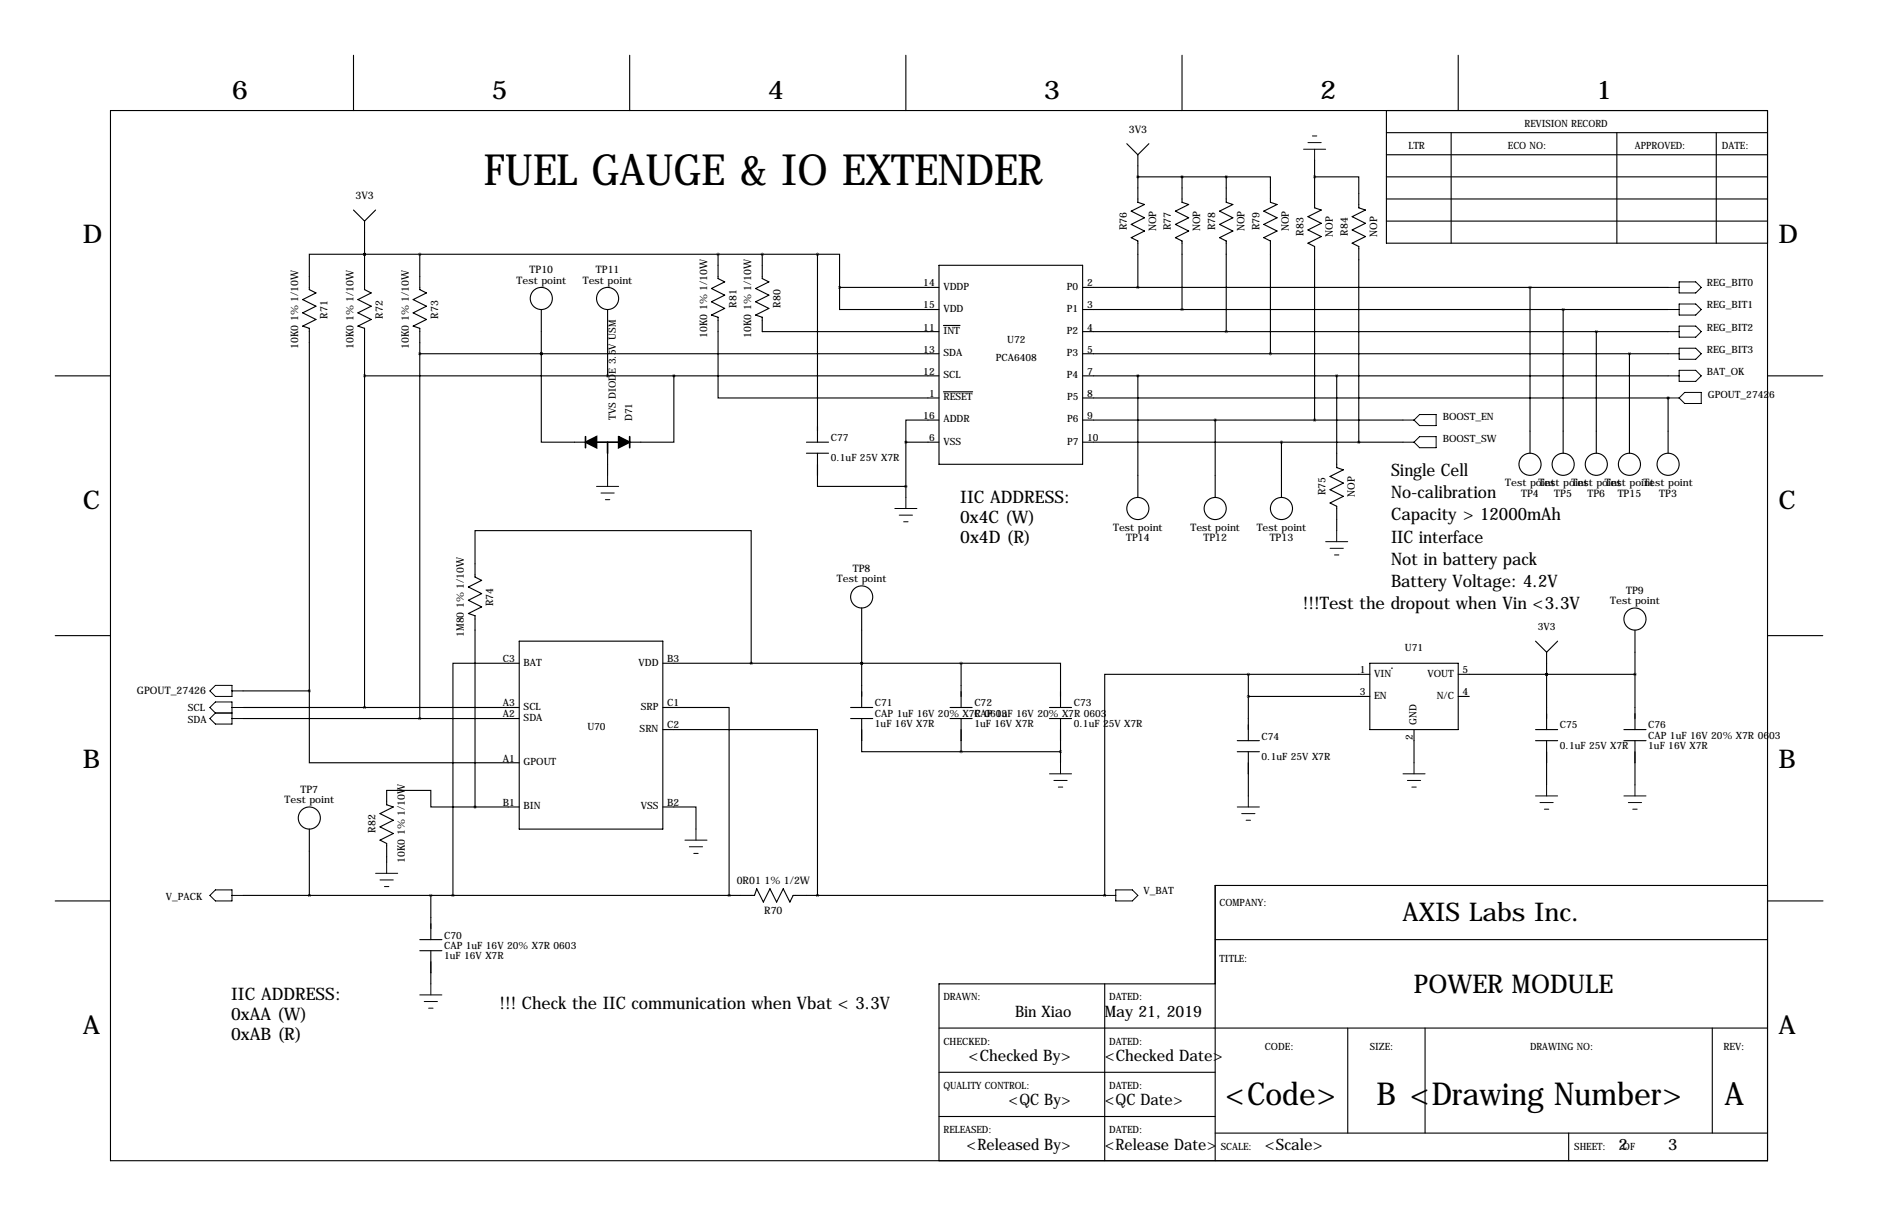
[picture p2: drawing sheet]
<svg xmlns="http://www.w3.org/2000/svg" width="432mm" height="279mm" viewBox="0 0 432 279" stroke-linecap="round" stroke-linejoin="round" font-family="sans-serif">
<g fill="none" stroke="#000" stroke-width=".25">
<path d="M81.3 12.7v12.7M144.8 12.7v12.7M208.3 12.7v12.7M271.8 12.7v12.7M335.3 12.7v12.7M25.4 25.4h381v241.3h-381zM259.1 33l2.5 2.6M261.6 35.6v10.9l1.5 .5-3 1.5 3 1.5-3 1.6 3 1.5-3 1.5 1.5 .8v10.6M264.2 33l-2.6 2.6M302.3 36.8v11l1.5 .5-3.1 1.5 3.1 1.5-3.1 1.5 3.1 1.6-3.1 1.5 1.6 .7v39.9M318.8 30.5h87.6M318.8 35.6h87.6"/>
<path d="M318.8 25.4v30.5h87.6M333.7 30.5v25.4M371.8 30.5v25.4M394.6 30.5v25.4M81.3 48.3l2.5 2.5M83.8 58.4h-12.7v8.1l1.5 .8-3 1.5 3 1.6-3 1.5 3 1.5-3 1.5 1.5 .5v83.4M83.8 58.4h.1M83.8 50.8v15.7l1.5 .8-3 1.5 3 1.6-3 1.5 3 1.5-3 1.5 1.5 .5v87.2M83.8 58.4h104.2M86.4 48.3l-2.6 2.5M96.5 58.4v8.1l1.5 .8-3 1.5 3 1.6-3 1.5 3 1.5-3 1.5 1.5 .5v89.7M165.1 58.4v5.6l1.5 .8-3 1.5 3 1.5-3 1.5 3 1.6-3 1.5 1.5 .5v18.5h50.8"/>
<path d="M175.3 58.4v5.6l1.5 .8-3.1 1.5 3.1 1.5-3.1 1.5 3.1 1.6-3.1 1.5 1.6 .5v3.3h40.6M188 58.4h5v7.6M188 58.4v43.2M261.6 40.6h20.3M271.8 40.6v5.9l1.5 .5-3 1.5 3 1.5-3 1.6 3 1.5-3 1.5 1.5 .8v15.7M281.9 40.6h10.2v5.9l1.5 .5-3 1.5 3 1.5-3 1.6 3 1.5-3 1.5 1.5 .8v25.9M281.9 40.6v5.9l1.6 .5-3.1 1.5 3.1 1.5-3.1 1.6 3.1 1.5-3.1 1.5 1.5 .8v20.8M302.3 40.6h10.1v7.2l1.5 .5-3 1.5 3 1.5-3 1.5 3 1.6-3 1.5 1.5 .7v45M318.8 45.7h87.6M318.8 50.8h87.6M318.8 40.6h87.6M124.5 71.1v10.2"/>
<path d="M139.7 71.1v15.3M193 66v5.1h22.9M193 66h22.9M215.9 61h33v45.7h-33zM216.9 74.8h3.8M248.9 66h134.6M248.9 71.1h134.6M248.9 76.2h134.6M351.8 66v38.1M359.4 71.1v33M367 76.2v27.9M12.7 86.4h12.7"/>
<path d="M83.8 86.4h132.1M96.5 81.3h119.4M124.5 81.3v20.3h10.1M124.5 81.3h.1M154.9 86.4v15.2h-10.1M215.9 96.5h-7.6v5.1M216.9 90h6.7M248.9 86.4h134.6M248.9 91.4h134.6M248.9 81.3h134.6M248.9 96.5h73.7M261.6 86.4v27.9"/>
<path d="M279.4 96.5v17.8M307.3 86.4v21l1.6 .5-3.1 1.6 3.1 1.5-3.1 1.5 3.1 1.5-3.1 1.6 1.5 .7v5.6M374.6 81.3v22.8M383.5 91.4h.1M383.5 91.4v12.7M406.4 86.4h12.7M139.7 104.1v5.1M185.4 101.6h5.1M185.4 104.1h5.1M188 104.1v7.7h20.3M208.3 101.6v12.7M208.3 101.6h7.6"/>
<path d="M248.9 101.6h73.7M294.6 101.6v12.7M198.1 139.7v22.9M12.7 146h12.7M55.9 158.8h15.2M71.1 158.8v16.5h48.3M119.4 152.4h-15.3v53.3M119.4 147.3h33v43.2h-33zM152.4 152.4h68.6M172.7 152.4v-30.5h-63.5v10.7l1.5 .7-3 1.6 3 1.5-3 1.5 3 1.5-3 1.6 1.5 .5v43.9M198.1 152.4h.1M221 152.4h22.8v10.2"/>
<path d="M221 152.4v10.2M287 154.9h-33v50.8M287 154.9v15.3M287 154.9h28M315 152.4h20.3v15.2h-20.3zM319.9 153.5h.1M335.3 154.9h40.6M353.1 147.3l2.5 2.6M355.6 154.9h.1M355.6 149.9v17.7M358.1 147.3l-2.5 2.6M375.9 144.8v22.8"/>
<path d="M406.4 146h12.7M55.9 165.1h63.5M55.9 162.6h63.5M152.4 162.6h15.2v43.1M152.4 167.6h35.6v38.1M195.6 165.1h5.1M195.6 162.6h5.1M198.1 165.1v7.6h22.9M218.4 165.1h5.1M218.4 162.6h5.1M221 165.1v7.6M221 172.7h22.8"/>
<path d="M241.3 165.1h5.1M241.3 162.6h5.1M243.8 165.1v10.2M284.5 170.2h5.1M284.5 172.7h5.1M287 172.7v10.2M287 160h28M325.1 167.6v7.7M335.3 160h2.5M353.1 167.6h5M353.1 170.2h5M355.6 170.2v10.1"/>
<path d="M373.4 167.6h5.1M373.4 170.2h5.1M375.9 170.2v10.1M71.1 190.5v15.2M109.2 185.4h-10.1v-3.8h-10.2v3.3l1.5 .5-3 1.5 3 1.6-3 1.5 3 1.5-3 1.5 1.5 .8v4.3M109.2 185.4h10.2M152.4 185.4h7.6v5.1M12.7 207h12.7M55.9 205.7h117.6l.5-1.5 1.5 3.1 1.5-3.1 1.6 3.1 1.5-3.1 1.5 3.1 .8-1.6h71.6M96.5 215.9h5.1M96.5 218.4h5.1M99.1 205.7v10.2"/>
<path d="M99.1 218.4v7.7M254 205.7h.1M279.4 215.9h127M406.4 203.5h-127v63.2M406.5 207h12.7M215.9 236.2h190.5M254 226.1v40.6M279.4 226.1h-63.5v40.6M309.9 236.2v24.1M327.7 236.2v24.1M393.7 236.2v24.1M215.9 246.4h63.5"/>
<path d="M215.9 256.5h63.5M279.4 260.3h127M360.7 260.3v6.4"/>
<circle cx="124.5" cy="68.6" r="2.54"/>
<circle cx="139.7" cy="68.6" r="2.54"/>
<circle cx="261.6" cy="116.8" r="2.54"/>
<circle cx="279.4" cy="116.8" r="2.54"/>
<circle cx="294.6" cy="116.8" r="2.54"/>
<circle cx="351.8" cy="106.7" r="2.54"/>
<circle cx="359.4" cy="106.7" r="2.54"/>
<circle cx="367" cy="106.7" r="2.54"/>
<circle cx="374.7" cy="106.7" r="2.54"/>
<circle cx="383.5" cy="106.7" r="2.54"/>
<circle cx="198.1" cy="137.2" r="2.54"/>
<circle cx="375.9" cy="142.2" r="2.54"/>
<circle cx="71.1" cy="188" r="2.54"/>
</g>
<path d="M134.6 101.6l2.6-1.3v2.6zM142.2 100.3l2.6 1.3-2.6 1.3z" fill="#000" stroke="#000" stroke-width=".38"/>
<path d="M134.6 100.3v2.6M137.2 101.6h5M139.7 101.6v2.5M144.8 100.3v2.6" fill="none" stroke="#000" stroke-width=".38"/>
<g fill="none" stroke="#000" stroke-width=".23">
<path d="M299.7 34.3h5.1M300.7 32.8h3.1M301.8 31.2h1M302.3 34.3v2.5M383.5 66h2.6M383.5 71.1h2.6M383.5 76.2h2.6M386.1 64.8h3.8l1.3 1.2-1.3 1.3h-3.8zM386.1 69.8h3.8l1.3 1.3-1.3 1.3h-3.8zM386.1 74.9h3.8l1.3 1.3-1.3 1.3h-3.8zM322.6 96.5h2.5M325.1 96.5l1.3-1.3h3.8v2.6h-3.8z"/>
<path d="M383.5 81.3h2.6M383.5 86.4h2.6M383.5 91.4h2.6M386.1 80h3.8l1.3 1.3-1.3 1.2h-3.8zM386.1 85.1h3.8l1.3 1.3-1.3 1.2h-3.8zM387.3 90.2h3.9v2.5h-3.9l-1.2-1.3zM137.2 111.8h5M138.2 113.3h3M139.2 114.8h1M139.7 109.2v2.6M205.7 116.8h5.1M206.8 118.4h3"/>
<path d="M207.8 119.9h1M208.3 114.3v2.5M322.6 101.6h2.5M325.1 101.6l1.3-1.3h3.8v2.6h-3.8zM304.8 124.5h5.1M305.8 126h3.1M306.8 127.5h1M307.3 121.9v2.6M49.5 157.5h3.8v2.5h-3.8l-1.2-1.2zM53.3 158.8h2.6M48.3 162.6l1.2-1.3h3.8v5.1h-3.8l-1.2-1.3 1.2-1.3zM49.5 163.8h3.8"/>
<path d="M53.3 162.6h2.6M53.3 165.1h2.6M241.3 177.8h5.1M242.3 179.3h3.1M243.8 175.3v2.5M322.6 177.8h5.1M323.6 179.3h3M325.1 175.3v2.5M88.9 198.1v2.6M157.5 193h5.1M158.5 194.6h3M159.5 196.1h1"/>
<path d="M160 190.5v2.5M243.3 180.8h1M284.5 185.4h5.1M285.5 186.9h3M286.5 188.5h1M287 182.9v2.5M324.6 180.8h1M353.1 182.9h5M354.1 184.4h3M355.1 185.9h1M355.6 180.3v2.6M373.4 182.9h5.1"/>
<path d="M374.4 184.4h3M375.4 185.9h1M375.9 180.3v2.6M49.5 204.5h3.8v2.5h-3.8l-1.2-1.3zM53.3 205.7h2.6M86.4 200.7h5M87.4 202.2h3M88.4 203.7h1M254 205.7h2.5M256.5 204.5h3.8l1.3 1.2-1.3 1.3h-3.8zM96.5 228.6h5.1M97.5 230.1h3.1"/>
<path d="M98.6 231.6h1M99.1 226.1v2.5"/>
</g>
<path d="M243.8 172.7a.05 .05 0 0 0 .1 0 .05 .05 0 0 0-.1 0zM187.9 205.7a.05 .05 0 0 0 .1 0 .05 .05 0 0 0-.1 0zM167.6 205.7a.05 .05 0 0 0 .1 0 .05 .05 0 0 0-.1 0zM104.1 205.7a.05 .05 0 0 0 .1 0 .05 .05 0 0 0-.1 0zM99 205.7a.05 .05 0 0 0 .1 0 .05 .05 0 0 0-.1 0zM281.9 40.6a.05 .05 0 0 0 .1 0 .05 .05 0 0 0-.1 0zM154.9 86.4a.05 .05 0 0 0 .1 0 .05 .05 0 0 0-.1 0zM124.4 81.3a.05 .05 0 0 0 .1 0 .05 .05 0 0 0-.1 0zM281.9 76.2a.05 .05 0 0 0 .1 0 .05 .05 0 0 0-.1 0zM124.4 81.3a.05 .05 0 0 0 .1 0 .05 .05 0 0 0-.1 0zM294.6 101.6a.05 .05 0 0 0 .1 0 .05 .05 0 0 0-.1 0zM302.2 96.5a.05 .05 0 0 0 .1 0 .05 .05 0 0 0-.1 0zM302.2 40.6a.05 .05 0 0 0 .1 0 .05 .05 0 0 0-.1 0zM307.3 86.4a.05 .05 0 0 0 .1 0 .05 .05 0 0 0-.1 0zM175.2 58.4a.05 .05 0 0 0 .1 0 .05 .05 0 0 0-.1 0zM187.9 58.4a.05 .05 0 0 0 .1 0 .05 .05 0 0 0-.1 0zM193 66a.05 .05 0 0 0 .1 0 .05 .05 0 0 0-.1 0zM383.5 91.4a.05 .05 0 0 0 .1 0 .05 .05 0 0 0-.1 0zM367 76.2a.05 .05 0 0 0 .1 0 .05 .05 0 0 0-.1 0zM374.6 81.3a.05 .05 0 0 0 .1 0 .05 .05 0 0 0-.1 0z" fill="#000" stroke="#000" stroke-width=".63"/>
<text font-size="9.9" x="111.3" y="42.4">FUEL GAUGE &amp; IO EXTENDER</text>
<g font-size="7.3">
<text x="281.7" y="254">&lt;Code&gt;</text>
<text x="316.5" y="254">B &lt;Drawing Number&gt;</text>
<text x="396.5" y="254">A</text>
</g>
<g font-size="5.9">
<text x="53.3" y="22.9">6</text>
<text x="113" y="22.9">5</text>
<text x="176.5" y="22.9">4</text>
<text x="240" y="22.9">3</text>
<text x="303.5" y="22.9">2</text>
<text x="367" y="22.9">1</text>
<text x="19" y="55.9">D</text>
<text x="408.9" y="55.9">D</text>
<text x="19" y="116.8">C</text>
<text x="408.9" y="116.8">C</text>
<text x="19" y="176.5">B</text>
<text x="408.9" y="176.5">B</text>
<text x="322.5" y="211.6">AXIS Labs Inc.</text>
<text x="325.1" y="228.1">POWER MODULE</text>
<text x="19" y="237.5">A</text>
<text x="408.9" y="237.5">A</text>
</g>
<g font-size="4">
<text x="319.8" y="109.4">Single Cell</text>
<text x="220.8" y="115.5">IIC ADDRESS:</text>
<text x="319.8" y="114.5">No-calibration</text>
<text x="319.8" y="119.6">Capacity &gt; 12000mAh</text>
<text x="220.8" y="120.1">0x4C (W)</text>
<text x="220.8" y="124.7">0x4D (R)</text>
<text x="319.8" y="124.7">IIC interface</text>
<text x="319.8" y="129.7">Not in battery pack</text>
<text x="319.8" y="134.8">Battery Voltage: 4.2V</text>
<text x="299.5" y="139.9">!!!Test the dropout when Vin &lt;3.3V</text>
<text x="53.1" y="229.8">IIC ADDRESS:</text>
<text x="114.9" y="231.9">!!! Check the IIC communication when Vbat &lt; 3.3V</text>
<text x="53.1" y="234.4">0xAA (W)</text>
<text x="53.1" y="239">0xAB (R)</text>
</g>
<g font-size="3.6">
<text x="233.4" y="233.7">Bin Xiao</text>
<text x="254" y="233.7">May 21, 2019</text>
<text x="222.7" y="243.8">&lt;Checked By&gt;</text>
<text x="254" y="243.8">&lt;Checked Date&gt;</text>
<text x="231.9" y="254">&lt;QC By&gt;</text>
<text x="254" y="254">&lt;QC Date&gt;</text>
<text x="222.2" y="264.2">&lt;Released By&gt;</text>
<text x="254" y="264.2">&lt;Release Date&gt;</text>
<text x="290.8" y="264.2">&lt;Scale&gt;</text>
<text x="372.1" y="264.2">2</text>
<text x="383.5" y="264.2">3</text>
</g>
<g font-size="2.4">
<text x="259.5" y="30.5">3V3</text>
<text x="81.7" y="45.7">3V3</text>
<text x="259.1" y="52.9" transform="rotate(-90 259.1 52.9)">R76</text>
<text x="265.8" y="53.2" transform="rotate(-90 265.8 53.2)">NOP</text>
<text x="269.2" y="52.9" transform="rotate(-90 269.2 52.9)">R77</text>
<text x="276" y="53.2" transform="rotate(-90 276 53.2)">NOP</text>
<text x="279.4" y="52.9" transform="rotate(-90 279.4 52.9)">R78</text>
<text x="286.1" y="53.2" transform="rotate(-90 286.1 53.2)">NOP</text>
<text x="289.6" y="52.9" transform="rotate(-90 289.6 52.9)">R79</text>
<text x="296.3" y="53.2" transform="rotate(-90 296.3 53.2)">NOP</text>
<text x="299.7" y="54.2" transform="rotate(-90 299.7 54.2)">R83</text>
<text x="306.5" y="54.4" transform="rotate(-90 306.5 54.4)">NOP</text>
<text x="309.9" y="54.2" transform="rotate(-90 309.9 54.2)">R84</text>
<text x="316.6" y="54.4" transform="rotate(-90 316.6 54.4)">NOP</text>
<text x="118.8" y="65.2">Test point</text>
<text x="121.8" y="62.7">TP10</text>
<text x="134" y="65.2">Test point</text>
<text x="137" y="62.7">TP11</text>
<text x="169.3" y="70.7" transform="rotate(-90 169.3 70.7)">R81</text>
<text x="179.5" y="70.7" transform="rotate(-90 179.5 70.7)">R80</text>
<text x="75.3" y="73.2" transform="rotate(-90 75.3 73.2)">R71</text>
<text x="88" y="73.2" transform="rotate(-90 88 73.2)">R72</text>
<text x="100.7" y="73.2" transform="rotate(-90 100.7 73.2)">R73</text>
<text x="162.6" y="77.7" transform="rotate(-90 162.6 77.7)">10K0 1% 1/10W</text>
<text x="172.7" y="77.7" transform="rotate(-90 172.7 77.7)">10K0 1% 1/10W</text>
<text x="68.6" y="80.2" transform="rotate(-90 68.6 80.2)">10K0 1% 1/10W</text>
<text x="81.3" y="80.2" transform="rotate(-90 81.3 80.2)">10K0 1% 1/10W</text>
<text x="94" y="80.2" transform="rotate(-90 94 80.2)">10K0 1% 1/10W</text>
<text x="304.8" y="113.8" transform="rotate(-90 304.8 113.8)">R75</text>
<text x="346.1" y="111.8">Test point</text>
<text x="353.7" y="111.8">Test point</text>
<text x="361.3" y="111.8">Test point</text>
<text x="369" y="111.8">Test point</text>
<text x="377.9" y="111.8">Test point</text>
<text x="311.5" y="114.1" transform="rotate(-90 311.5 114.1)">NOP</text>
<text x="349.8" y="114.2">TP4</text>
<text x="357.4" y="114.2">TP5</text>
<text x="365" y="114.2">TP6</text>
<text x="372" y="114.2">TP15</text>
<text x="381.5" y="114.2">TP3</text>
<text x="255.9" y="121.9">Test point</text>
<text x="258.9" y="124.3">TP14</text>
<text x="273.7" y="121.9">Test point</text>
<text x="276.7" y="124.3">TP12</text>
<text x="289" y="121.9">Test point</text>
<text x="291.9" y="124.3">TP13</text>
<text x="196.1" y="131.3">TP8</text>
<text x="192.4" y="133.7">Test point</text>
<text x="373.9" y="136.4">TP9</text>
<text x="113.4" y="139.2" transform="rotate(-90 113.4 139.2)">R74</text>
<text x="370.2" y="138.8">Test point</text>
<text x="106.7" y="146.4" transform="rotate(-90 106.7 146.4)">1M80 1% 1/10W</text>
<text x="31.5" y="159.5">GPOUT_27426</text>
<text x="65.4" y="184.5">Test point</text>
<text x="69.1" y="182.1">TP7</text>
<text x="86.4" y="191.3" transform="rotate(-90 86.4 191.3)">R82</text>
<text x="93.1" y="198.3" transform="rotate(-90 93.1 198.3)">10K0 1% 1/10W</text>
<text x="169.4" y="203.2">0R01 1% 1/2W</text>
<text x="175.7" y="209.9">R70</text>
</g>
<g font-size="2.3">
<text x="350.5" y="29.2">REVISION RECORD</text>
<text x="323.8" y="34.3">LTR</text>
<text x="346.7" y="34.3">ECO NO:</text>
<text x="375.9" y="34.3">APPROVED:</text>
<text x="395.9" y="34.3">DATE:</text>
<text x="212.3" y="65.8">14</text>
<text x="249.9" y="65.8">2</text>
<text x="392.4" y="65.8">REG_BIT0</text>
<text x="212.3" y="70.9">15</text>
<text x="216.9" y="66.6">VDDP</text>
<text x="216.9" y="71.7">VDD</text>
<text x="245.3" y="66.6">P0</text>
<text x="245.3" y="71.7">P1</text>
<text x="249.9" y="70.9">3</text>
<text x="392.4" y="70.9">REG_BIT1</text>
<text x="212.3" y="75.9">11</text>
<text x="216.9" y="76.8">INT</text>
<text x="245.3" y="76.8">P2</text>
<text x="249.9" y="75.9">4</text>
<text x="392.4" y="75.9">REG_BIT2</text>
<text x="212.3" y="81">13</text>
<text x="216.9" y="81.8">SDA</text>
<text x="229" y="82.9">PCA6408</text>
<text x="231.6" y="78.7">U72</text>
<text x="245.3" y="81.8">P3</text>
<text x="249.9" y="81">5</text>
<text x="392.4" y="81">REG_BIT3</text>
<text x="212.3" y="86.1">12</text>
<text x="216.9" y="86.9">SCL</text>
<text x="245.3" y="86.9">P4</text>
<text x="249.9" y="86.1">7</text>
<text x="392.4" y="86.1">BAT_OK</text>
<text x="213.6" y="91.2">1</text>
<text x="216.9" y="92">RESET</text>
<text x="245.4" y="92">P5</text>
<text x="249.9" y="91.2">8</text>
<text x="392.7" y="91.4">GPOUT_27426</text>
<text x="141.6" y="96.5" transform="rotate(-90 141.6 96.5)">TVS DIODE 3.5V USM</text>
<text x="145.4" y="96.8" transform="rotate(-90 145.4 96.8)">D71</text>
<text x="191" y="101.3">C77</text>
<text x="212.3" y="96.3">16</text>
<text x="213.6" y="101.3">6</text>
<text x="216.9" y="97.1">ADDR</text>
<text x="245.4" y="97.1">P6</text>
<text x="249.9" y="96.3">9</text>
<text x="249.9" y="101.3">10</text>
<text x="331.7" y="96.5">BOOST_EN</text>
<text x="331.7" y="101.6">BOOST_SW</text>
<text x="191" y="106">0.1uF 25V X7R</text>
<text x="216.9" y="102.2">VSS</text>
<text x="245.4" y="102.2">P7</text>
<text x="323" y="149.6">U71</text>
<text x="353.6" y="144.8">3V3</text>
<text x="115.6" y="152.1">C3</text>
<text x="120.4" y="153">BAT</text>
<text x="146.8" y="153">VDD</text>
<text x="153.4" y="152.1">B3</text>
<text x="312.7" y="154.7">1</text>
<text x="316" y="155.5">VIN</text>
<text x="328.2" y="155.5">VOUT</text>
<text x="336.3" y="154.7">5</text>
<text x="312.7" y="159.8">3</text>
<text x="316" y="160.6">EN</text>
<text x="330.4" y="160.6">N/C</text>
<text x="336.3" y="159.8">4</text>
<text x="43.2" y="163.3">SCL</text>
<text x="43.2" y="166.1">SDA</text>
<text x="115.6" y="164.8">A2</text>
<text x="115.6" y="162.3">A3</text>
<text x="120.4" y="165.7">SDA</text>
<text x="120.4" y="163.1">SCL</text>
<text x="135.1" y="167.6">U70</text>
<text x="147.3" y="163.1">SRP</text>
<text x="153.4" y="162.3">C1</text>
<text x="153.4" y="167.4">C2</text>
<text x="201.2" y="162.3">C71</text>
<text x="201.2" y="164.6">CAP 1uF 16V 20% X7R 0603</text>
<text x="201.2" y="167">1uF 16V X7R</text>
<text x="224" y="162.3">C72</text>
<text x="224" y="164.6">CAP 1uF 16V 20% X7R 0603</text>
<text x="224" y="167">1uF 16V X7R</text>
<text x="246.9" y="162.3">C73</text>
<text x="246.9" y="167">0.1uF 25V X7R</text>
<text x="325.7" y="166.6" transform="rotate(-90 325.7 166.6)">GND</text>
<text x="358.6" y="167.4">C75</text>
<text x="379" y="167.4">C76</text>
<text x="147.1" y="168.2">SRN</text>
<text x="290.1" y="169.9">C74</text>
<text x="324.9" y="169.9" transform="rotate(-90 324.9 169.9)">2</text>
<text x="358.6" y="172">0.1uF 25V X7R</text>
<text x="379" y="169.7">CAP 1uF 16V 20% X7R 0603</text>
<text x="379" y="172">1uF 16V X7R</text>
<text x="115.6" y="175">A1</text>
<text x="120.4" y="175.8">GPOUT</text>
<text x="290.1" y="174.6">0.1uF 25V X7R</text>
<text x="115.6" y="185.2">B1</text>
<text x="120.4" y="186">BIN</text>
<text x="147.3" y="186">VSS</text>
<text x="153.4" y="185.2">B2</text>
<text x="38.1" y="206.8">V_PACK</text>
<text x="262.9" y="205.5">V_BAT</text>
<text x="280.4" y="208.3">COMPANY:</text>
<text x="102.1" y="215.6">C70</text>
<text x="102.1" y="218">CAP 1uF 16V 20% X7R 0603</text>
<text x="102.1" y="220.3">1uF 16V X7R</text>
<text x="280.4" y="221">TITLE:</text>
<text x="216.9" y="229.9">DRAWN:</text>
<text x="255" y="229.9">DATED:</text>
<text x="216.9" y="240">CHECKED:</text>
<text x="255" y="240">DATED:</text>
<text x="290.8" y="241.3">CODE:</text>
<text x="315" y="241.3">SIZE:</text>
<text x="351.8" y="241.3">DRAWING NO:</text>
<text x="396.2" y="241.3">REV:</text>
<text x="216.9" y="250.2">QUALITY CONTROL:</text>
<text x="255" y="250.2">DATED:</text>
<text x="216.9" y="260.3">RELEASED:</text>
<text x="255" y="260.3">DATED:</text>
<text x="280.7" y="264.2">SCALE:</text>
<text x="361.9" y="264.2">SHEET:</text>
<text x="373.2" y="264.2">OF</text>
</g>
</svg>
